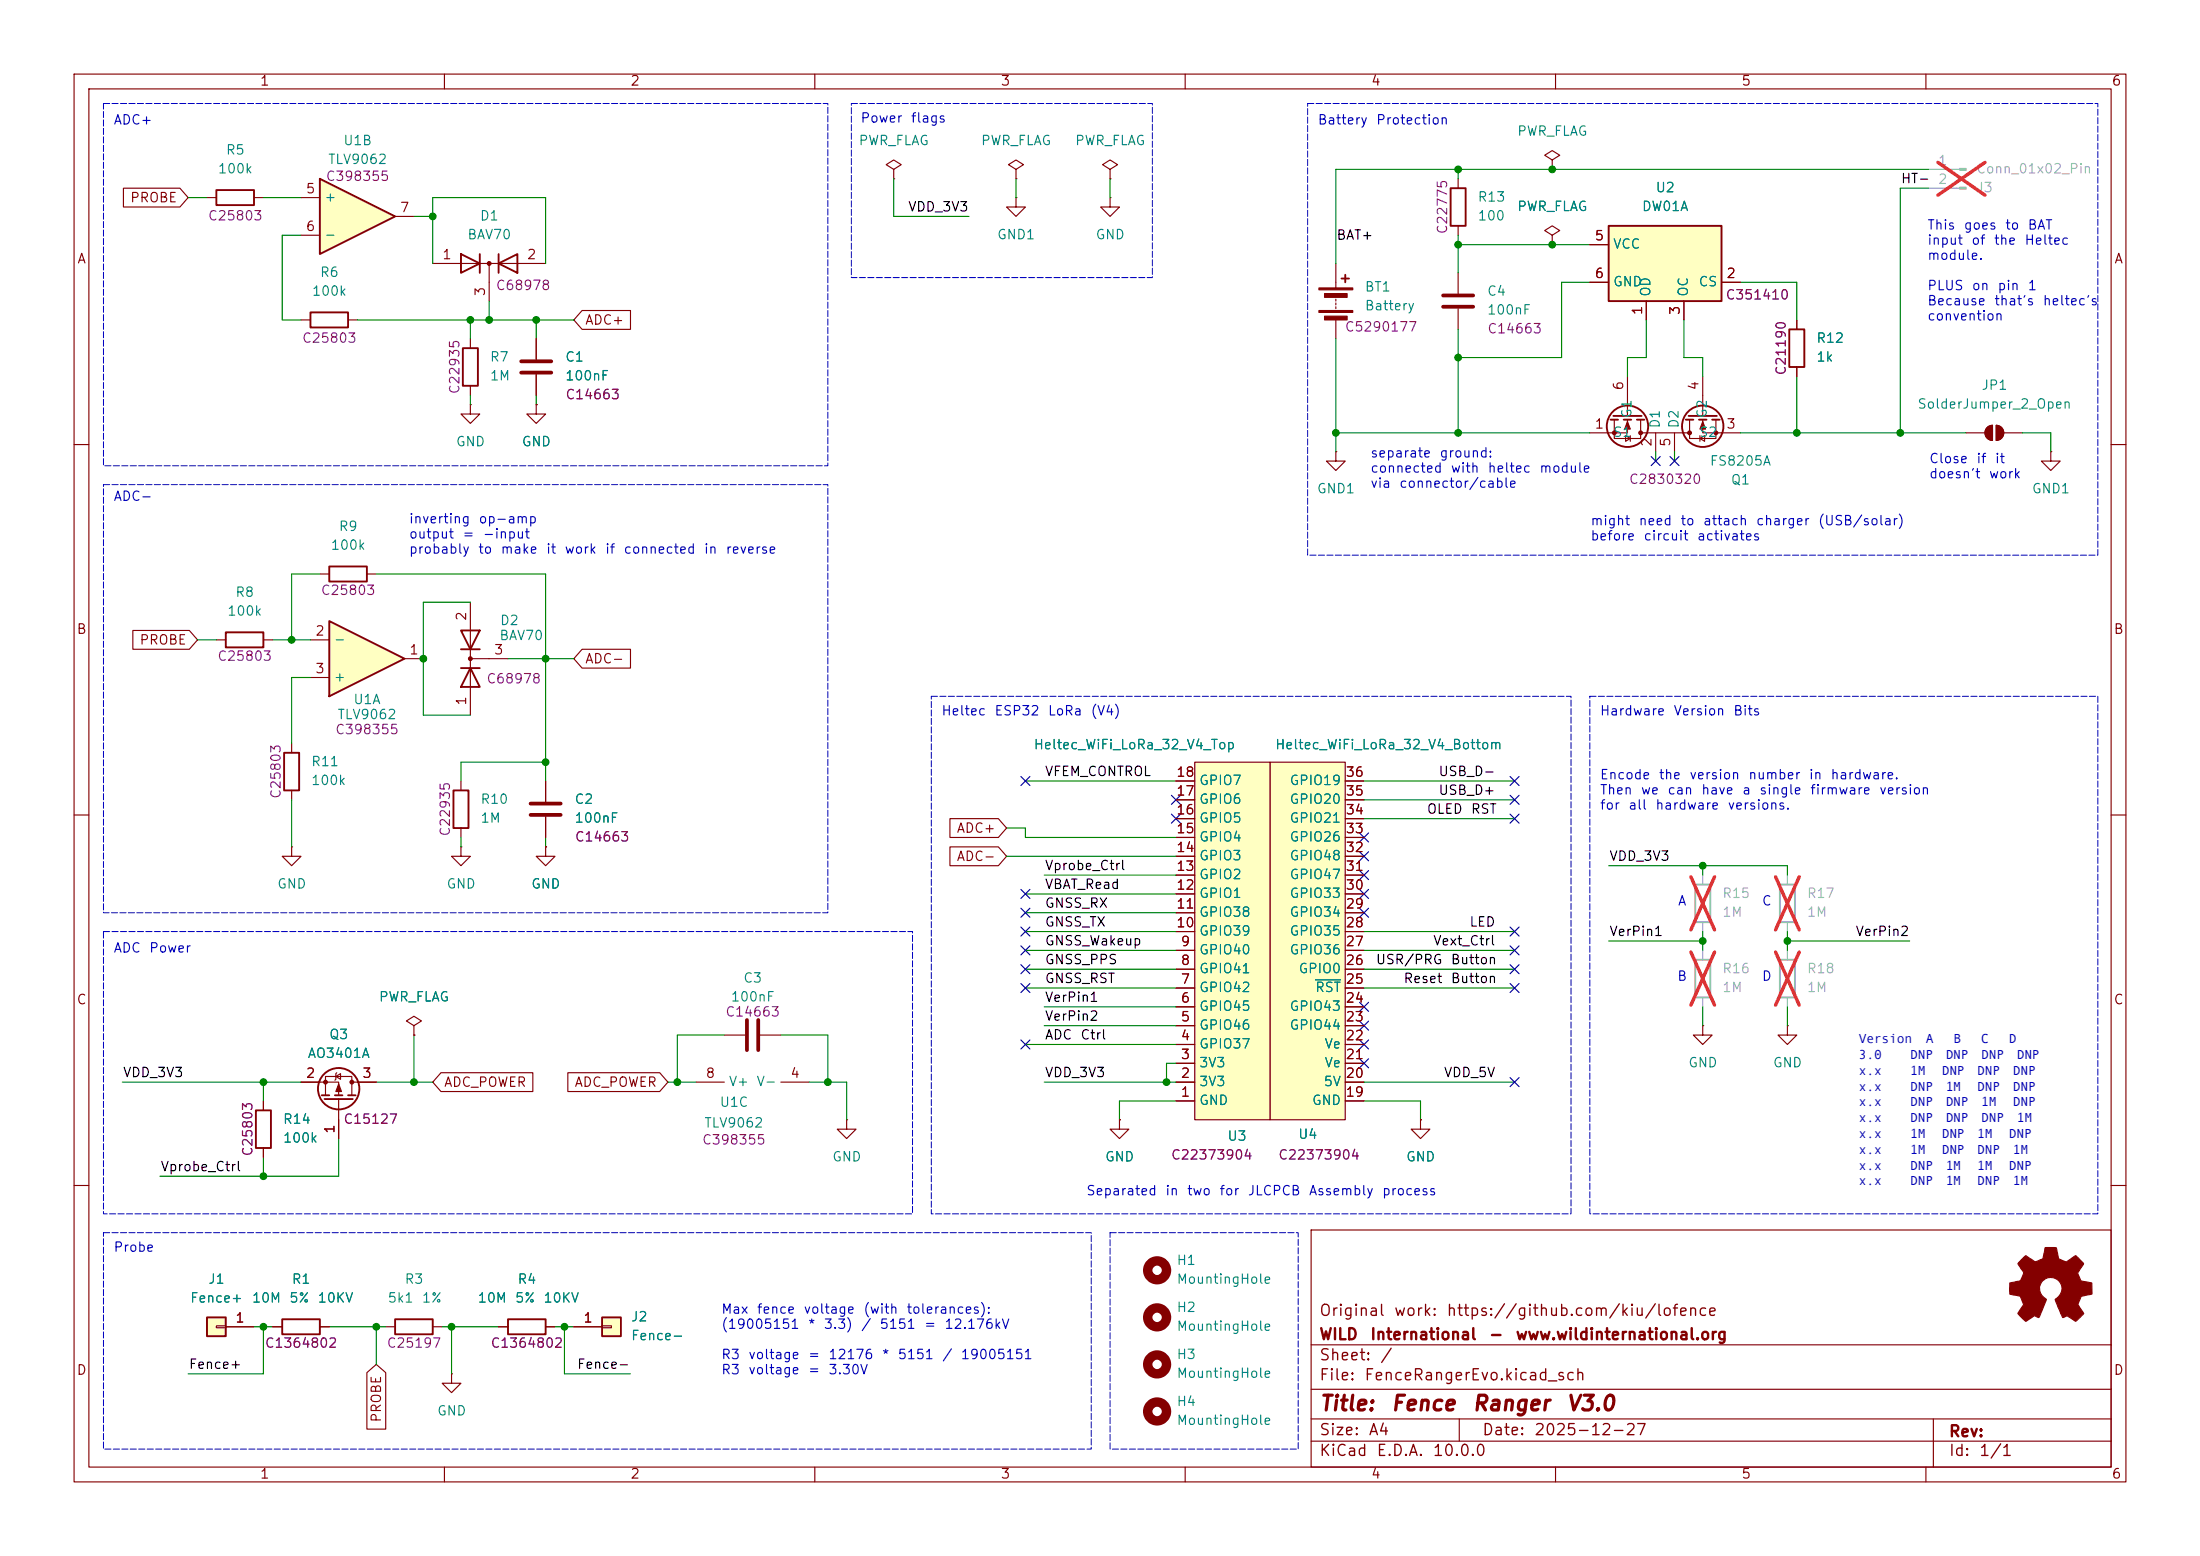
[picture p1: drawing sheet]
<svg xmlns="http://www.w3.org/2000/svg" width="297mm" height="210mm" viewBox="0 0 297 210" stroke-linecap="round" stroke-linejoin="round" font-family="sans-serif">
<g fill="none" stroke="#840000" stroke-width=".15">
<path d="M10 10h277v190h-277zM12 12h273v186h-273zM60 10v2M110 10v2M160 10v2M210 10v2M260 10v2M120.6 22.9l1.1-.7-1.1-.6-1 .6 1 .7v1.2M120.6 24.1h.1M180.3 35.6v3.3M180.3 40.4v.2M180.3 40.9v.2"/>
<path d="M180.3 41.4v.3M180.3 43.2v2.5M217.9 56.6v2.6h3.6v-2.6M219.5 58.8l.6 .4-.6 .4zM219.7 56.6v1.8h-5.1M219.7 50.8v5.3M220.1 58.8v.8M221.5 58.4h6.6M223.5 58.4v2.6M226.1 58.4v2.6M228.1 56.6v2.6h3.5v-2.6M229.5 59.2l.6-.4v.8z"/>
<path d="M229.5 58.8v.8M229.9 56.6v1.8h5M229.9 50.8v5.3M10 60h2M285 60h2M10 110h2M73.7 105.4v2.8M73.7 110.2v2.8M285 110h2M10 160h2M67.3 179.1h1.3M73.7 179.1h1.2"/>
<path d="M177 166h108v32h-108zM285 160h2M60 198v2M110 198v2M160 198v2M177 194.5h108M177 191.5h108M177 187.5h108M177 181.5h108M197 191.5v3M210 198v2M260 198v2"/>
<path d="M261 191.5v6.5"/>
</g>
<g fill="#840000" stroke="#840000" stroke-width=".15">
<path d="M219.7 56.9l.4 1h-.8z"/>
<path d="M229.9 56.9l.4 1h-.8z"/>
<path d="M178.1 38.9h4.5v.2h-4.5z"/>
<path d="M178.1 41.9h4.5v.3h-4.5z"/>
<path d="M178.8 39.6h3.1v.5h-3.1z"/>
<path d="M178.8 42.7h3.1v.5h-3.1z"/>
<circle cx="217.9" cy="58.4" r=".25"/>
<circle cx="221.5" cy="58.4" r=".25"/>
<circle cx="228.1" cy="58.4" r=".25"/>
<circle cx="231.6" cy="58.4" r=".25"/>
</g>
<g fill="none" stroke="#840000" stroke-width=".25">
<path d="M181.1 37.6h1M181.6 37.1v1M217.4 56.6h1M217.8 56.1h3.8M219.2 56.6h1M221 56.6h1M227.6 56.6h1M228 56.1h3.8M229.4 56.6h1M231.1 56.6h1.1M68.6 178.1h5.1v2h-5.1z"/>
<circle cx="219.7" cy="57.5" r="2.79"/>
<circle cx="229.9" cy="57.5" r="2.79"/>
</g>
<path d="M71.6 108.5h4.1M71.6 110h4.1" fill="none" stroke="#840000" stroke-width=".51"/>
<path d="M81.3 177.8h2.5v2.5h-2.5z" fill="#ffffc2"/>
<path d="M81.3 177.8h2.5v2.5h-2.5z" fill="none" stroke="#840000" stroke-width=".25"/>
<path d="M97.8 139.7h2.8M102.6 139.7h2.8M77.5 179.1h3.8M81.3 178.9h1.2v.3h-1.2z" fill="none" stroke="#840000" stroke-width=".15"/>
<path d="M100.8 137.7v4M102.4 137.7v4" fill="none" stroke="#840000" stroke-width=".51"/>
<g fill="none" stroke="#840000" stroke-width="1.3">
<circle cx="156.2" cy="171.4" r="1.27"/>
<circle cx="156.2" cy="177.8" r="1.27"/>
<circle cx="156.2" cy="190.5" r="1.27"/>
<circle cx="156.2" cy="184.1" r="1.27"/>
</g>
<path d="M217.2 30.5h15.2v10.1h-15.2z" fill="#ffffc2"/>
<path d="M195.8 25.4h2.1v5.1h-2.1zM217.2 30.5h15.2v10.1h-15.2zM241.6 44.5h2v5h-2zM44.4 76.5h5.1v2h-5.1zM30.5 85.3h5.1v2.1h-5.1zM61.2 106.7h2v5.1h-2z" fill="none" stroke="#840000" stroke-width=".25"/>
<g fill="none" stroke="#840000" stroke-width=".15">
<path d="M196.8 24.1v1.3M196.8 30.5v1.3M196.8 36.8v2.8M209.5 21.6l1.1-.6-1.1-.7-1 .7 1 .6v1.3M209.5 22.9h.1M209.5 31.8l1.1-.7-1.1-.6-1 .6 1 .7v1.2M209.5 33h.1M214.6 38.1h2.6M214.6 33h2.6M232.4 38.1h2.5M196.8 41.7v2.8M222.2 40.6v2.6"/>
<path d="M227.3 40.6v2.6M242.6 43.2v1.3M242.6 49.5v1.3M265.4 58.4h2.6M268.3 57.7l.3-.2 .4-.1v2a1.02 1.02 0 0 1-.9-.6 1.02 1.02 0 0 1 .2-1.1zM269.5 57.4a1.02 1.02 0 0 1 1 1 1.02 1.02 0 0 1-1 1zM270.5 58.4h2.5M43.2 77.5h1.2M49.5 77.5h1.3M276.9 61v1.2h1.2l-1.2 1.3-1.3-1.3h1.3M276.9 61h.1M29.2 86.4h1.3"/>
<path d="M35.6 86.4h1.2M39.4 114.3v1.3h1.2l-1.2 1.2-1.3-1.2h1.3M39.4 114.3h.1M62.2 114.3v1.3h1.3l-1.3 1.2-1.2-1.2h1.2M62.2 114.3h.1M62.2 105.4v1.3M62.2 111.8v1.2M73.7 114.3v1.3h1.2l-1.2 1.2-1.3-1.2h1.3M73.7 114.3h.1M229.9 138.4v1.3h1.2l-1.2 1.3-1.3-1.3h1.3M229.9 138.4h.1M241.3 138.4v1.3h1.3l-1.3 1.3-1.3-1.3h1.3"/>
<path d="M241.3 138.4h.1M191.8 151.1v1.3h1.2l-1.2 1.3-1.3-1.3h1.3M191.8 151.1h.1M61 185.4v1.3h1.2l-1.2 1.3-1.3-1.3h1.3M61 185.4h.1"/>
</g>
<g fill="#840000" stroke="#840000" stroke-width=".15">
<path d="M268.3 57.7l.3-.2 .4-.1v2a1.02 1.02 0 0 1-.9-.6 1.02 1.02 0 0 1 .2-1.1z"/>
<path d="M269.5 57.4a1.02 1.02 0 0 1 1 1 1.02 1.02 0 0 1-1 1z"/>
<path d="M272.9 170l.6-.5 1.2 .8 .3-.1 .8-.3 .3-1.5h1.3h.2l.3 1.5 1 .4 1.3-.8 1.1 1-.8 1.4 .4 1 1.5 .3v1.5l-1.4 .2-.1 .2-.4 1 .8 1.2-.1 .1-1 .9-1.2-.7-.5 .2-1.1-2.4a1.54 1.54 0 0 0 .4-2.7 1.54 1.54 0 0 0-2.5 1.1 1.97 1.97 0 0 0 1 1.6l-1 2.4-.6-.2-1.3 .7-1-1 .8-1.2-.5-1.1-1.4-.4v-1.4l1.2-.3a.83 .83 0 0 0 .6-.7l.1-.4-.8-1.3z"/>
</g>
<g fill="#a1a1a1" stroke="#a1a1a1" stroke-width=".15">
<path d="M264.6 22.7h.8v.3h-.8z"/>
<path d="M264.6 25.3h.8v.2h-.8z"/>
</g>
<path d="M260.3 22.9h4.3M260.3 25.4h4.3M229.9 118.1v1.3M241.3 118.1v1.3M229.9 124.5v1.2M229.9 128.3v1.2M229.9 134.6v1.3M241.3 124.5v1.2M241.3 128.3v1.2M241.3 134.6v1.3" fill="none" stroke="#a1a1a1" stroke-width=".15"/>
<path d="M261.6 21.9l6.4 4.4M268 21.9l-6.4 4.4M228.3 118.3l3.2 7.2M231.5 118.3l-3.2 7.2M239.7 118.3l3.2 7.2M242.9 118.3l-3.2 7.2M228.3 128.5l3.2 7.2M231.5 128.5l-3.2 7.2M239.7 128.5l3.2 7.2M242.9 128.5l-3.2 7.2" fill="none" stroke="#ff2626" stroke-width=".46"/>
<path d="M194.8 39.9h4.1M194.8 41.4h4.1" fill="none" stroke="#840000" stroke-width=".51"/>
<path d="M228.9 119.4h2v5.1h-2zM240.3 119.4h2v5.1h-2zM228.9 129.5h2v5.1h-2zM240.3 129.5h2v5.1h-2z" fill="none" stroke="#a1a1a1" stroke-width=".25"/>
<path d="M44.4 83.8l10.2 5.1-10.2 5.1z" fill="#ffffc2"/>
<path d="M44.4 83.8l10.2 5.1-10.2 5.1zM62.2 90.2h2.6M62.2 87.6h2.6M62.2 85.1h2.6l-1.3 2.5zM63.5 90.2l1.3 2.5h-2.6zM38.4 101.6h2v5.1h-2z" fill="none" stroke="#840000" stroke-width=".25"/>
<g fill="none" stroke="#840000" stroke-width=".15">
<path d="M180.3 61v1.2h1.3l-1.3 1.3-1.2-1.3h1.2M180.3 61h.1M41.9 86.4h2.5M41.9 91.4h2.5M54.6 88.9h2.5M63.5 88.9h5.1M63.5 81.3v15.2M39.4 100.3v1.3M39.4 106.7v1.3M94 146.1h3.8M105.4 146.1h3.8M114.3 151.1v1.3h1.3l-1.3 1.3-1.3-1.3h1.3"/>
<path d="M114.3 151.1h.1"/>
</g>
<circle cx="63.5" cy="88.9" r=".25" fill="#840000" stroke="#840000" stroke-width=".15"/>
<path d="M171.4 102.9h10.2v48.2h-10.2z" fill="#ffffc2"/>
<g fill="none" stroke="#840000" stroke-width=".15">
<path d="M171.4 102.9h10.2v48.2h-10.2zM181.6 118.1h2.5M181.6 115.6h2.5M181.6 113h2.5M181.6 110.5h2.5M181.6 108h2.5M181.6 105.4h2.5M181.6 138.4h2.5M181.6 135.9h2.5M181.6 133.4h2.5M181.6 130.8h2.5M181.6 128.3h2.5"/>
<path d="M181.6 125.7h2.5M181.6 123.2h2.5M181.6 120.7h2.5M181.6 148.6h2.5M181.6 146.1h2.5M181.6 143.5h2.5M181.6 141h2.5"/>
</g>
<path d="M177.6 132.2h3.4" fill="none" stroke="#008484" stroke-width=".15"/>
<path d="M161.3 102.9h10.1v48.2h-10.1z" fill="#ffffc2"/>
<g fill="none" stroke="#840000" stroke-width=".15">
<path d="M58.4 35.6h15.3M66 35.6v5M63.5 54.6v1.3h1.3l-1.3 1.3-1.3-1.3h1.3M63.5 54.6h.1M63.5 45.7v1.3M63.5 52.1v1.2M72.4 54.6v1.3h1.3l-1.3 1.3-1.3-1.3h1.3M72.4 54.6h.1M72.4 45.7v2.8M72.4 50.5v2.8M158.7 118.1h2.6M158.7 115.6h2.6"/>
<path d="M158.7 113h2.6M158.7 110.5h2.6M158.7 108h2.6M158.7 105.4h2.6M161.3 102.9h10.1v48.2h-10.1zM158.7 138.4h2.6M158.7 135.9h2.6M158.7 133.4h2.6M158.7 130.8h2.6M158.7 128.3h2.6M158.7 125.7h2.6M158.7 123.2h2.6"/>
<path d="M158.7 120.7h2.6M151.1 151.1v1.3h1.3l-1.3 1.3-1.2-1.3h1.2M151.1 151.1h.1M158.7 148.6h2.6M158.7 146.1h2.6M158.7 143.5h2.6M158.7 141h2.6"/>
</g>
<path d="M70.4 48.8h4M70.4 50.3h4" fill="none" stroke="#840000" stroke-width=".51"/>
<path d="M62.2 34.3l2.6 1.3-2.6 1.2zM64.8 34.3v2.5M67.3 34.3v2.5M67.3 35.6l2.5-1.3v2.5zM62.5 47h2v5.1h-2z" fill="none" stroke="#840000" stroke-width=".25"/>
<circle cx="66" cy="35.6" r=".25" fill="#840000" stroke="#840000" stroke-width=".15"/>
<path d="M43.2 24.1l10.1 5.1-10.1 5.1z" fill="#ffffc2"/>
<path d="M29.2 25.7h5.1v2h-5.1zM43.2 24.1l10.1 5.1-10.1 5.1zM41.9 42.2h5.1v2h-5.1zM38.1 178.1h5.1v2h-5.1z" fill="none" stroke="#840000" stroke-width=".25"/>
<path d="M27.9 26.7h1.3M34.3 26.7h1.3M40.6 26.7h2.6M40.6 31.8h2.6M53.3 29.2h2.6M40.6 43.2h1.3M47 43.2h1.3M36.8 179.1h1.3M43.2 179.1h1.2" fill="none" stroke="#840000" stroke-width=".15"/>
<path d="M27.9 177.8h2.6v2.5h-2.6z" fill="#ffffc2"/>
<g fill="none" stroke="#840000" stroke-width=".25">
<path d="M34.5 149.9h2.1v5h-2.1zM43.4 147.8h1M43.8 148.3h3.8M45.2 147.8h1M47 147.8h1M27.9 177.8h2.6v2.5h-2.6zM53.3 178.1h5.1v2h-5.1z"/>
<circle cx="45.7" cy="146.9" r="2.79"/>
</g>
<g fill="none" stroke="#840000" stroke-width=".15">
<path d="M16.7 25.4h7.6l1.1 1.3-1.1 1.2h-7.6zM137.2 22.9l1-.7-1-.6-1.1 .6 1.1 .7v1.2M137.2 24.1h.1M137.2 26.7v1.2h1.2l-1.2 1.3-1.3-1.3h1.3M137.2 26.7h.1M149.9 22.9l1-.7-1-.6-1.1 .6 1.1 .7v1.2M149.9 24.1h.1M149.9 26.7v1.2h1.2l-1.2 1.3-1.3-1.3h1.3M149.9 26.7h.1M209.5 33h.1M214.6 38.1h2.6M214.6 33h2.6"/>
<path d="M232.4 38.1h2.5M72.4 54.6h.1M72.4 45.7v2.8M72.4 50.5v2.8M78.6 41.9h6.5v2.6h-6.5l-1.1-1.3zM222.2 40.6v2.6M227.3 40.6v2.6M242.6 43.2v1.3M242.6 49.5v1.3M17.9 85.1h7.7l1.1 1.3-1.1 1.2h-7.7zM78.6 87.6h6.5v2.6h-6.5l-1.1-1.3zM73.7 114.3h.1"/>
<path d="M73.7 105.4v2.8M73.7 110.2v2.8M128.2 110.5h6.6l1.1 1.3-1.1 1.2h-6.6zM128.2 114.3h6.6l1.1 1.3-1.1 1.2h-6.6zM158.7 118.1h2.6M158.7 115.6h2.6M158.7 113h2.6M158.7 110.5h2.6M158.7 108h2.6M158.7 105.4h2.6M181.6 118.1h2.5M181.6 115.6h2.5"/>
<path d="M181.6 113h2.5M181.6 110.5h2.5M181.6 108h2.5M181.6 105.4h2.5M55.9 138.4l1-.6-1-.6-1 .6 1 .6v1.3M55.9 139.7h.1M158.7 138.4h2.6M158.7 135.9h2.6M158.7 133.4h2.6M158.7 130.8h2.6M158.7 128.3h2.6M158.7 125.7h2.6"/>
<path d="M158.7 123.2h2.6M158.7 120.7h2.6M181.6 138.4h2.5M181.6 135.9h2.5M181.6 133.4h2.5M181.6 130.8h2.5M181.6 128.3h2.5M181.6 125.7h2.5M181.6 123.2h2.5M181.6 120.7h2.5M35.6 148.6v1.3M35.6 154.9v1.3"/>
<path d="M40.6 146.1h5.1v1.7M43.9 147.8v-2.5h3.6v2.5M45.3 145.3l.7-.4v.8zM45.5 144.8l-.2 .1v.8l-.1 .1M45.7 148.3v5.4M47.5 146.1h3.3M59.5 144.8h12.4v2.5h-12.4l-1.1-1.2zM76.7 144.8h12.4l1.1 1.3-1.1 1.2h-12.4zM151.1 151.1h.1M158.7 146.1h2.6M158.7 148.6h2.6M158.7 143.5h2.6"/>
<path d="M158.7 141h2.6M181.6 146.1h2.5M181.6 148.6h2.5M181.6 143.5h2.5M181.6 141h2.5M191.8 151.1h.1M29.2 178.9h1.3v.3h-1.3zM30.5 179.1h3.8M36.8 179.1h1.3M43.2 179.1h1.2M52.1 179.1h1.2M58.4 179.1h1.3"/>
<path d="M67.3 179.1h1.3M73.7 179.1h1.2M77.5 179.1h3.8M49.5 185.3l1.3-1.1 1.3 1.1v7.6h-2.6z"/>
</g>
<g fill="#840000" stroke="#840000" stroke-width=".15">
<path d="M45.7 146.3l.4 1h-.8z"/>
<circle cx="47.5" cy="146" r=".25"/>
<circle cx="43.9" cy="146" r=".25"/>
</g>
<g fill="none" stroke="#008400" stroke-width=".15">
<path d="M25.4 26.7h2.5M35.6 26.7h5M40.6 31.8h-2.5v11.4h2.5M55.9 29.2h2.5M58.4 35.6v-8.9h15.3v8.9M120.6 24.1v5.1h10.2M137.2 24.1v2.6M149.9 24.1v2.6M196.8 22.9v1.2M196.8 31.8v5M196.8 33h17.8M214.6 38.1h-3.8v10.2h-14"/>
<path d="M234.9 38.1h7.7v5.1M260.3 22.9h-80v12.7M260.3 25.4h-3.8v33M48.3 43.2h29.2M63.5 43.2v2.5M63.5 53.3v1.3M66 40.6v2.6M72.4 43.2v2.5M72.4 53.3v1.3M180.3 58.4h34.3M180.3 45.7v15.3M196.8 44.5v13.9"/>
<path d="M222.2 43.2v5.1h-2.5v2.5M227.3 43.2v5.1h2.6v2.5M234.9 58.4h30.5M242.6 50.8v7.6M273 58.4h3.9v2.6M43.2 77.5h-3.8v8.9M50.8 77.5h22.9v27.9M223.5 61v1.2M226.1 61v1.2M26.7 86.4h2.5M36.8 86.4h5.1M41.9 91.4h-2.5v8.9"/>
<path d="M63.5 81.3h-6.4v15.2h6.4M68.6 88.9h8.9M39.4 108v6.3M62.2 113v1.3M73.7 113v1.3M73.7 102.9h-11.5v2.5M135.9 115.6h22.8M135.9 111.8h2.5v1.2h20.3M138.4 105.4h20.3M141 118.1h17.7M184.1 105.4h20.4M184.1 110.5h20.4"/>
<path d="M184.1 108h20.4M217.2 116.8h24.1v1.3M229.9 116.8v1.3M55.9 139.7v6.4M97.8 139.7h-6.4v6.4M105.4 139.7h6.4v6.4M138.4 125.7h20.3M138.4 123.2h20.3M138.4 120.7h20.3M138.4 128.3h20.3M138.4 130.8h20.3M138.4 133.4h20.3"/>
<path d="M141 138.4h17.7M141 135.9h17.7M184.1 125.7h20.4M184.1 128.3h20.4M184.1 130.8h20.4M184.1 133.4h20.4M217.2 127h12.7M229.9 125.7v2.6M229.9 135.9v2.5M241.3 125.7v2.6M241.3 135.9v2.5M241.3 127h16.5"/>
<path d="M16.5 146.1h24.1M35.6 146.1v2.5M35.6 156.2v2.6M45.7 153.7v5.1h-24.1M50.8 146.1h7.6M90.2 146.1h3.8M109.2 146.1h5.1v5M138.4 141h20.3M141 146.1h17.7M158.7 148.6h-7.6v2.5M158.7 143.5h-1.2v2.6M184.1 146.1h20.4"/>
<path d="M184.1 148.6h7.7v2.5M34.3 179.1h2.5M35.6 179.1v6.3h-10.2M44.4 179.1h7.7M50.8 179.1v5.1M59.7 179.1h7.6M61 179.1v6.3M74.9 179.1h2.6M76.2 179.1v6.3h8.9"/>
</g>
<g fill="none" stroke="#000084" stroke-width=".15">
<path d="M222.9 61.6l1.2 1.2M224.1 61.6l-1.2 1.2M225.5 61.6l1.2 1.2M226.7 61.6l-1.2 1.2M137.8 104.8l1.2 1.2M139 104.8l-1.2 1.2M158.1 107.3l1.3 1.3M158.1 109.9l1.3 1.2M159.4 109.9l-1.3 1.2M159.4 107.3l-1.3 1.3M183.5 117.5l1.3 1.2M183.5 115l1.3 1.2"/>
<path d="M183.5 112.4l1.3 1.2M184.8 117.5l-1.3 1.2M184.8 115l-1.3 1.2M184.8 112.4l-1.3 1.2M203.9 107.3l1.2 1.3M203.9 104.8l1.2 1.2M203.9 109.9l1.2 1.2M205.1 107.3l-1.2 1.3M205.1 104.8l-1.2 1.2M205.1 109.9l-1.2 1.2M137.8 130.2l1.2 1.2M137.8 132.7l1.2 1.3"/>
<path d="M137.8 125.1l1.2 1.2M137.8 127.7l1.2 1.2M137.8 122.6l1.2 1.2M137.8 120l1.2 1.3M139 130.2l-1.2 1.2M139 132.7l-1.2 1.3M139 127.7l-1.2 1.2M139 125.1l-1.2 1.2M139 122.6l-1.2 1.2M139 120l-1.2 1.3M183.5 135.3l1.3 1.2M183.5 122.6l1.3 1.2"/>
<path d="M183.5 120l1.3 1.3M183.5 137.8l1.3 1.2M184.8 135.3l-1.3 1.2M184.8 122.6l-1.3 1.2M184.8 120l-1.3 1.3M184.8 137.8l-1.3 1.2M203.9 125.1l1.2 1.2M203.9 127.7l1.2 1.2M203.9 130.2l1.2 1.2M203.9 132.7l1.2 1.3M205.1 125.1l-1.2 1.2M205.1 127.7l-1.2 1.2"/>
<path d="M205.1 130.2l-1.2 1.2M205.1 132.7l-1.2 1.3M137.8 140.4l1.2 1.2M139 140.4l-1.2 1.2M183.5 142.9l1.3 1.2M183.5 140.4l1.3 1.2M184.8 142.9l-1.3 1.2M184.8 140.4l-1.3 1.2M203.9 145.4l1.2 1.3M205.1 145.4l-1.2 1.3"/>
</g>
<path d="M14 14h97.8v48.9h-97.8zM114.9 14h40.7v23.5h-40.7zM176.5 14h106.7v60.9h-106.7zM14 65.4h97.8v57.8h-97.8zM125.7 94h86.4v69.8h-86.4zM214.6 94h68.6v69.8h-68.6zM14 125.7h109.2v38.1h-109.2zM14 166.4h133.3v29.2h-133.3zM149.9 166.4h25.4v29.2h-25.4z" fill="none" stroke="#0000c2" stroke-width=".14" stroke-dasharray=".8 .3"/>
<path d="M177.6 132.2h3.4" fill="none" stroke="#008484" stroke-width=".15"/>
<g fill="#008400" stroke="#008400" stroke-width=".14">
<circle cx="91.4" cy="146.1" r=".46"/>
<circle cx="73.7" cy="102.9" r=".46"/>
<circle cx="111.8" cy="146.1" r=".46"/>
<circle cx="157.5" cy="146.1" r=".46"/>
<circle cx="66" cy="43.2" r=".46"/>
<circle cx="72.4" cy="43.2" r=".46"/>
<circle cx="63.5" cy="43.2" r=".46"/>
<circle cx="58.4" cy="29.2" r=".46"/>
<circle cx="35.6" cy="158.8" r=".46"/>
<circle cx="35.6" cy="146.1" r=".46"/>
<circle cx="50.8" cy="179.1" r=".46"/>
<circle cx="55.9" cy="146.1" r=".46"/>
<circle cx="35.6" cy="179.1" r=".46"/>
<circle cx="73.7" cy="88.9" r=".46"/>
<circle cx="39.4" cy="86.4" r=".46"/>
<circle cx="57.1" cy="88.9" r=".46"/>
<circle cx="61" cy="179.1" r=".46"/>
<circle cx="76.2" cy="179.1" r=".46"/>
<circle cx="196.8" cy="48.3" r=".46"/>
<circle cx="196.8" cy="58.4" r=".46"/>
<circle cx="180.3" cy="58.4" r=".46"/>
<circle cx="196.8" cy="33" r=".46"/>
<circle cx="196.8" cy="22.9" r=".46"/>
<circle cx="209.5" cy="33" r=".46"/>
<circle cx="209.5" cy="22.9" r=".46"/>
<circle cx="229.9" cy="116.8" r=".46"/>
<circle cx="229.9" cy="127" r=".46"/>
<circle cx="241.3" cy="127" r=".46"/>
<circle cx="242.6" cy="58.4" r=".46"/>
<circle cx="256.5" cy="58.4" r=".46"/>
</g>
<g font-size="2" fill="#840000">
<text x="178" y="190.9">Title:</text>
<text x="187.7" y="190.9">Fence</text>
<text x="198.6" y="190.9">Ranger</text>
<text x="211.4" y="190.9">V3.0</text>
</g>
<g font-size="1.8" fill="#0000c2">
<text x="251" y="140.8">Version</text>
<text x="251" y="142.9">3.0</text>
<text x="257.9" y="142.9">DNP</text>
<text x="260" y="140.8">A</text>
<text x="262.7" y="142.9">DNP</text>
<text x="263.7" y="140.8">B</text>
<text x="267.5" y="140.8">C</text>
<text x="267.5" y="142.9">DNP</text>
<text x="271.2" y="140.8">D</text>
<text x="272.3" y="142.9">DNP</text>
<text x="251" y="145.1">x.x</text>
<text x="251" y="147.2">x.x</text>
<text x="251" y="149.3">x.x</text>
<text x="257.9" y="145.1">1M</text>
<text x="257.9" y="147.2">DNP</text>
<text x="257.9" y="149.3">DNP</text>
<text x="262.1" y="145.1">DNP</text>
<text x="262.7" y="147.2">1M</text>
<text x="262.7" y="149.3">DNP</text>
<text x="266.9" y="145.1">DNP</text>
<text x="266.9" y="147.2">DNP</text>
<text x="267.5" y="149.3">1M</text>
<text x="271.7" y="145.1">DNP</text>
<text x="271.7" y="147.2">DNP</text>
<text x="271.7" y="149.3">DNP</text>
<text x="251" y="151.5">x.x</text>
<text x="251" y="153.6">x.x</text>
<text x="251" y="155.7">x.x</text>
<text x="257.9" y="151.5">DNP</text>
<text x="257.9" y="153.6">1M</text>
<text x="257.9" y="155.7">1M</text>
<text x="262.1" y="153.6">DNP</text>
<text x="262.1" y="155.7">DNP</text>
<text x="262.7" y="151.5">DNP</text>
<text x="266.9" y="153.6">1M</text>
<text x="266.9" y="155.7">DNP</text>
<text x="267.5" y="151.5">DNP</text>
<text x="271.2" y="153.6">DNP</text>
<text x="271.7" y="155.7">1M</text>
<text x="272.3" y="151.5">1M</text>
<text x="251" y="157.9">x.x</text>
<text x="251" y="160">x.x</text>
<text x="257.9" y="157.9">DNP</text>
<text x="257.9" y="160">DNP</text>
<text x="262.7" y="157.9">1M</text>
<text x="262.7" y="160">1M</text>
<text x="266.9" y="157.9">1M</text>
<text x="266.9" y="160">DNP</text>
<text x="271.2" y="157.9">DNP</text>
<text x="271.7" y="160">1M</text>
</g>
<g font-size="1.5" fill="#840000">
<text x="178" y="178">Original</text>
<text x="188.1" y="178">work:</text>
<text x="195.2" y="178">https://github.com/kiu/lofence</text>
<text x="178" y="184">Sheet:</text>
<text x="178" y="181.2">WILD</text>
<text x="184.9" y="181.2">International</text>
<text x="186.2" y="184">/</text>
<text x="200.9" y="181.2">-</text>
<text x="204.5" y="181.2">www.wildinternational.org</text>
<text x="178" y="186.7">File:</text>
<text x="184.1" y="186.7">FenceRangerEvo.kicad_sch</text>
<text x="178" y="196.9">KiCad</text>
<text x="178" y="194.1">Size:</text>
<text x="184.7" y="194.1">A4</text>
<text x="185.7" y="196.9">E.D.A.</text>
<text x="193.3" y="196.9">10.0.0</text>
<text x="200" y="194.1">Date:</text>
<text x="207" y="194.1">2025-12-27</text>
<text x="263" y="194.3">Rev:</text>
<text x="263" y="196.9">Id:</text>
<text x="267.1" y="196.9">1/1</text>
</g>
<g font-size="1.3" fill="#840000">
<text x="35" y="11.9">1</text>
<text x="85" y="11.9">2</text>
<text x="135" y="11.9">3</text>
<text x="185" y="11.9">4</text>
<text x="235" y="11.9">5</text>
<text x="285" y="11.9">6</text>
<text x="17.5" y="27.6">PROBE</text>
<text x="41.2" y="26.4">5</text>
<text x="53.9" y="29">7</text>
<text x="10.3" y="35.9">A</text>
<text x="41.2" y="31.5">6</text>
<text x="59.6" y="35.3">1</text>
<text x="71" y="35.3">2</text>
<text x="215.2" y="32.8">5</text>
<text x="285.3" y="35.9">A</text>
<text x="65.8" y="40.1" transform="rotate(-90 65.8 40.1)">3</text>
<text x="215.2" y="37.8">6</text>
<text x="233" y="37.8">2</text>
<text x="78.9" y="44.1">ADC+</text>
<text x="222" y="42.6" transform="rotate(-90 222 42.6)">1</text>
<text x="227.1" y="42.6" transform="rotate(-90 227.1 42.6)">3</text>
<text x="219.5" y="52.8" transform="rotate(-90 219.5 52.8)">6</text>
<text x="229.6" y="52.8" transform="rotate(-90 229.6 52.8)">4</text>
<text x="215.2" y="58.2">1</text>
<text x="233" y="58.2">3</text>
<text x="223.3" y="60.4" transform="rotate(-90 223.3 60.4)">2</text>
<text x="225.8" y="60.4" transform="rotate(-90 225.8 60.4)">5</text>
<text x="63.2" y="83.9" transform="rotate(-90 63.2 83.9)">2</text>
<text x="10.3" y="85.9">B</text>
<text x="18.7" y="87.3">PROBE</text>
<text x="42.5" y="86.1">2</text>
<text x="55.2" y="88.6">1</text>
<text x="66.6" y="88.6">3</text>
<text x="78.9" y="89.9">ADC-</text>
<text x="285.3" y="85.9">B</text>
<text x="42.5" y="91.2">3</text>
<text x="63.2" y="95.3" transform="rotate(-90 63.2 95.3)">1</text>
<text x="158.7" y="107.7">17</text>
<text x="158.7" y="105.2">18</text>
<text x="181.6" y="107.7">35</text>
<text x="181.6" y="105.2">36</text>
<text x="129.1" y="112.7">ADC+</text>
<text x="158.7" y="112.8">15</text>
<text x="158.7" y="110.2">16</text>
<text x="181.6" y="112.8">33</text>
<text x="181.6" y="110.2">34</text>
<text x="129.1" y="116.5">ADC-</text>
<text x="158.7" y="117.9">13</text>
<text x="158.7" y="115.3">14</text>
<text x="181.6" y="117.9">31</text>
<text x="181.6" y="115.3">32</text>
<text x="158.7" y="125.5">10</text>
<text x="158.7" y="122.9">11</text>
<text x="158.7" y="120.4">12</text>
<text x="181.6" y="125.5">28</text>
<text x="181.6" y="122.9">29</text>
<text x="181.6" y="120.4">30</text>
<text x="159.3" y="130.6">8</text>
<text x="159.3" y="128">9</text>
<text x="181.6" y="130.6">26</text>
<text x="181.6" y="128">27</text>
<text x="10.3" y="135.9">C</text>
<text x="159.3" y="135.6">6</text>
<text x="159.3" y="133.1">7</text>
<text x="181.6" y="135.6">24</text>
<text x="181.6" y="133.1">25</text>
<text x="285.3" y="135.9">C</text>
<text x="159.3" y="143.3">3</text>
<text x="159.3" y="140.7">4</text>
<text x="159.3" y="138.2">5</text>
<text x="181.6" y="143.3">21</text>
<text x="181.6" y="140.7">22</text>
<text x="181.6" y="138.2">23</text>
<text x="41.2" y="145.8">2</text>
<text x="48.8" y="145.8">3</text>
<text x="59.8" y="147">ADC_POWER</text>
<text x="77.5" y="147">ADC_POWER</text>
<text x="95.2" y="145.8">8</text>
<text x="106.6" y="145.8">4</text>
<text x="159.3" y="148.3">1</text>
<text x="159.3" y="145.8">2</text>
<text x="181.6" y="148.3">19</text>
<text x="181.6" y="145.8">20</text>
<text x="45.5" y="153.1" transform="rotate(-90 45.5 153.1)">1</text>
<text x="31.7" y="178.8">1</text>
<text x="78.7" y="178.8">1</text>
<text x="10.3" y="185.9">D</text>
<text x="285.3" y="185.9">D</text>
<text x="51.8" y="192.1" transform="rotate(-90 51.8 192.1)">PROBE</text>
<text x="35" y="199.9">1</text>
<text x="85" y="199.9">2</text>
<text x="135" y="199.9">3</text>
<text x="185" y="199.9">4</text>
<text x="235" y="199.9">5</text>
<text x="285" y="199.9">6</text>
</g>
<g font-size="1.3" fill="#0000c2">
<text x="15.2" y="17.1">ADC+</text>
<text x="116.1" y="16.9">Power</text>
<text x="122.9" y="16.9">flags</text>
<text x="177.8" y="17.1">Battery</text>
<text x="185.7" y="17.1">Protection</text>
<text x="260.1" y="31.3">This</text>
<text x="260.1" y="33.4">input</text>
<text x="260.1" y="35.4">module.</text>
<text x="265" y="31.3">goes</text>
<text x="266" y="33.4">of</text>
<text x="269.1" y="33.4">the</text>
<text x="270.6" y="31.3">to</text>
<text x="273.2" y="33.4">Heltec</text>
<text x="273.6" y="31.3">BAT</text>
<text x="260.1" y="39.5">PLUS</text>
<text x="260.1" y="41.5">Because</text>
<text x="266.1" y="39.5">on</text>
<text x="269.1" y="41.5">that's</text>
<text x="269.6" y="39.5">pin</text>
<text x="273.6" y="39.5">1</text>
<text x="275.7" y="41.5">heltec's</text>
<text x="260.1" y="43.6">convention</text>
<text x="184.9" y="62.1">separate</text>
<text x="184.9" y="64.1">connected</text>
<text x="194.2" y="62.1">ground:</text>
<text x="195.8" y="64.1">with</text>
<text x="200.7" y="64.1">heltec</text>
<text x="207.7" y="64.1">module</text>
<text x="260.3" y="62.8">Close</text>
<text x="260.3" y="64.9">doesn't</text>
<text x="266.7" y="62.8">if</text>
<text x="268.4" y="64.9">work</text>
<text x="269.2" y="62.8">it</text>
<text x="15.2" y="67.9">ADC-</text>
<text x="55.1" y="71">inverting</text>
<text x="64.5" y="71">op-amp</text>
<text x="184.9" y="66.2">via</text>
<text x="188.8" y="66.2">connector/cable</text>
<text x="214.6" y="71.2">might</text>
<text x="221.1" y="71.2">need</text>
<text x="226.8" y="71.2">to</text>
<text x="229.8" y="71.2">attach</text>
<text x="237" y="71.2">charger</text>
<text x="245.3" y="71.2">(USB/solar)</text>
<text x="55.1" y="73">output</text>
<text x="55.1" y="75">probably</text>
<text x="62.3" y="73">=</text>
<text x="64.5" y="75">to</text>
<text x="65.1" y="73">-input</text>
<text x="67.5" y="75">make</text>
<text x="73.6" y="75">it</text>
<text x="76.1" y="75">work</text>
<text x="81.6" y="75">if</text>
<text x="84.1" y="75">connected</text>
<text x="94.9" y="75">in</text>
<text x="97.9" y="75">reverse</text>
<text x="214.6" y="73.3">before</text>
<text x="221.8" y="73.3">circuit</text>
<text x="229" y="73.3">activates</text>
<text x="127" y="96.9">Heltec</text>
<text x="134.2" y="96.9">ESP32</text>
<text x="141.4" y="96.9">LoRa</text>
<text x="147.1" y="96.9">(V4)</text>
<text x="215.9" y="96.9">Hardware</text>
<text x="225.8" y="96.9">Version</text>
<text x="233.9" y="96.9">Bits</text>
<text x="215.9" y="105.5">Encode</text>
<text x="215.9" y="107.5">Then</text>
<text x="221.4" y="107.5">we</text>
<text x="223.8" y="105.5">the</text>
<text x="225" y="107.5">can</text>
<text x="228" y="105.5">version</text>
<text x="229.6" y="107.5">have</text>
<text x="235.1" y="107.5">a</text>
<text x="235.9" y="105.5">number</text>
<text x="237.4" y="107.5">single</text>
<text x="244.1" y="105.5">in</text>
<text x="244.3" y="107.5">firmware</text>
<text x="247" y="105.5">hardware.</text>
<text x="253.6" y="107.5">version</text>
<text x="215.9" y="109.6">for</text>
<text x="219.7" y="109.6">all</text>
<text x="223.4" y="109.6">hardware</text>
<text x="233.1" y="109.6">versions.</text>
<text x="226.4" y="122.5">A</text>
<text x="237.8" y="122.5">C</text>
<text x="15.2" y="128.9">ADC</text>
<text x="20" y="128.9">Power</text>
<text x="226.3" y="132.7">B</text>
<text x="237.8" y="132.7">D</text>
<text x="146.6" y="161.6">Separated</text>
<text x="157.2" y="161.6">in</text>
<text x="160.1" y="161.6">two</text>
<text x="164.5" y="161.6">for</text>
<text x="168.4" y="161.6">JLCPCB</text>
<text x="176.6" y="161.6">Assembly</text>
<text x="186.5" y="161.6">process</text>
<text x="15.2" y="169.3">Probe</text>
<text x="97.3" y="177.6">Max</text>
<text x="97.3" y="179.7">(19005151</text>
<text x="102.1" y="177.6">fence</text>
<text x="108.4" y="177.6">voltage</text>
<text x="109" y="179.7">*</text>
<text x="111.1" y="179.7">3.3)</text>
<text x="116.2" y="179.7">/</text>
<text x="116.5" y="177.6">(with</text>
<text x="118.7" y="179.7">5151</text>
<text x="122.3" y="177.6">tolerances):</text>
<text x="124.7" y="179.7">=</text>
<text x="127.4" y="179.7">12.176kV</text>
<text x="97.3" y="183.8">R3</text>
<text x="97.3" y="185.8">R3</text>
<text x="100.9" y="183.8">voltage</text>
<text x="100.9" y="185.8">voltage</text>
<text x="109" y="183.8">=</text>
<text x="109" y="185.8">=</text>
<text x="111.7" y="183.8">12176</text>
<text x="111.7" y="185.8">3.30V</text>
<text x="119" y="183.8">*</text>
<text x="121.1" y="183.8">5151</text>
<text x="127.1" y="183.8">/</text>
<text x="129.6" y="183.8">19005151</text>
</g>
<g font-size="1.3" fill="#008484">
<text x="29.3" y="23.7">100k</text>
<text x="30.4" y="21.2">R5</text>
<text x="44.2" y="22.5">TLV9062</text>
<text x="46.3" y="19.9">U1B</text>
<text x="115.8" y="19.9">PWR_FLAG</text>
<text x="132.3" y="19.9">PWR_FLAG</text>
<text x="145" y="19.9">PWR_FLAG</text>
<text x="204.7" y="18.6">PWR_FLAG</text>
<text x="43.7" y="27.5">+</text>
<text x="199.4" y="27.5">R13</text>
<text x="204.7" y="28.8">PWR_FLAG</text>
<text x="221.6" y="28.8">DW01A</text>
<text x="223.4" y="26.3">U2</text>
<text x="43.7" y="32.6">-</text>
<text x="63" y="32.6">BAV70</text>
<text x="64.7" y="30.1">D1</text>
<text x="134.5" y="32.6">GND1</text>
<text x="147.8" y="32.6">GND</text>
<text x="199.4" y="30.1">100</text>
<text x="217.7" y="33.9">VCC</text>
<text x="42" y="40.2">100k</text>
<text x="43.1" y="37.7">R6</text>
<text x="184.2" y="39.7">BT1</text>
<text x="200.7" y="40.2">C4</text>
<text x="217.7" y="39">GND</text>
<text x="223.1" y="40.1" transform="rotate(-90 223.1 40.1)">OD</text>
<text x="228.2" y="40.1" transform="rotate(-90 228.2 40.1)">OC</text>
<text x="229.2" y="39">CS</text>
<text x="184.2" y="42.2">Battery</text>
<text x="200.7" y="42.8">100nF</text>
<text x="245.1" y="46.6">R12</text>
<text x="66" y="49.1">R7</text>
<text x="66" y="51.7">1M</text>
<text x="76.2" y="49.1">C1</text>
<text x="76.2" y="51.7">100nF</text>
<text x="245.1" y="49.1">1k</text>
<text x="267.4" y="52.9">JP1</text>
<text x="217.7" y="59.3">S1</text>
<text x="220.6" y="56.5" transform="rotate(-90 220.6 56.5)">G1</text>
<text x="224.4" y="57.9" transform="rotate(-90 224.4 57.9)">D1</text>
<text x="226.9" y="57.9" transform="rotate(-90 226.9 57.9)">D2</text>
<text x="229.3" y="59.3">S2</text>
<text x="230.7" y="56.5" transform="rotate(-90 230.7 56.5)">G2</text>
<text x="258.8" y="55.5">SolderJumper_2_Open</text>
<text x="61.5" y="60.6">GND</text>
<text x="70.4" y="60.6">GND</text>
<text x="230.7" y="63.2">FS8205A</text>
<text x="233.6" y="65.7">Q1</text>
<text x="45.6" y="72">R9</text>
<text x="177.7" y="66.9">GND1</text>
<text x="274.2" y="66.9">GND1</text>
<text x="44.6" y="74.5">100k</text>
<text x="30.6" y="83.4">100k</text>
<text x="31.7" y="80.9">R8</text>
<text x="45" y="87.2">-</text>
<text x="67.3" y="86.7">BAV70</text>
<text x="67.4" y="84.7">D2</text>
<text x="45" y="92.3">+</text>
<text x="47.6" y="95.4">U1A</text>
<text x="45.5" y="97.4">TLV9062</text>
<text x="139.5" y="101.4">Heltec_WiFi_LoRa_32_V4_Top</text>
<text x="172" y="101.4">Heltec_WiFi_LoRa_32_V4_Bottom</text>
<text x="41.9" y="103.7">R11</text>
<text x="41.9" y="106.3">100k</text>
<text x="161.8" y="106.3">GPIO7</text>
<text x="174" y="106.3">GPIO19</text>
<text x="64.8" y="111.4">1M</text>
<text x="64.8" y="108.8">R10</text>
<text x="77.5" y="108.8">C2</text>
<text x="77.5" y="111.4">100nF</text>
<text x="161.8" y="113.9">GPIO4</text>
<text x="161.8" y="111.4">GPIO5</text>
<text x="161.8" y="108.8">GPIO6</text>
<text x="174" y="113.9">GPIO26</text>
<text x="174" y="111.4">GPIO21</text>
<text x="174" y="108.8">GPIO20</text>
<text x="161.8" y="119">GPIO2</text>
<text x="161.8" y="116.4">GPIO3</text>
<text x="174" y="119">GPIO47</text>
<text x="174" y="116.4">GPIO48</text>
<text x="37.3" y="120.2">GND</text>
<text x="60.2" y="120.2">GND</text>
<text x="71.6" y="120.2">GND</text>
<text x="161.8" y="124.1">GPIO38</text>
<text x="161.8" y="121.5">GPIO1</text>
<text x="174" y="124.1">GPIO34</text>
<text x="174" y="121.5">GPIO33</text>
<text x="161.8" y="131.7">GPIO41</text>
<text x="161.8" y="129.1">GPIO40</text>
<text x="161.8" y="126.6">GPIO39</text>
<text x="174" y="129.1">GPIO36</text>
<text x="174" y="126.6">GPIO35</text>
<text x="175.2" y="131.7">GPIO0</text>
<text x="51.1" y="135.5">PWR_FLAG</text>
<text x="98.6" y="135.5">100nF</text>
<text x="100.3" y="132.9">C3</text>
<text x="161.8" y="136.8">GPIO45</text>
<text x="161.8" y="134.2">GPIO42</text>
<text x="174" y="136.8">GPIO43</text>
<text x="177.5" y="134.2">RST</text>
<text x="41.4" y="143.1">AO3401A</text>
<text x="44.3" y="140.6">Q3</text>
<text x="161.8" y="141.8">GPIO37</text>
<text x="161.8" y="139.3">GPIO46</text>
<text x="174" y="139.3">GPIO44</text>
<text x="178.7" y="141.8">Ve</text>
<text x="97.1" y="149.7">U1C</text>
<text x="98.3" y="146.9">V+</text>
<text x="102" y="146.9">V-</text>
<text x="161.8" y="149.5">GND</text>
<text x="161.8" y="146.9">3V3</text>
<text x="161.8" y="144.4">3V3</text>
<text x="177" y="149.5">GND</text>
<text x="178.6" y="146.9">5V</text>
<text x="178.7" y="144.4">Ve</text>
<text x="227.8" y="144.4">GND</text>
<text x="239.3" y="144.4">GND</text>
<text x="38.1" y="152">R14</text>
<text x="38.1" y="154.5">100k</text>
<text x="95" y="152.5">TLV9062</text>
<text x="165.6" y="154.3">U3</text>
<text x="175.2" y="154">U4</text>
<text x="112.3" y="157.1">GND</text>
<text x="149.1" y="157.1">GND</text>
<text x="189.7" y="157.1">GND</text>
<text x="28" y="173.6">J1</text>
<text x="39.3" y="173.6">R1</text>
<text x="54.5" y="173.6">R3</text>
<text x="69.8" y="173.6">R4</text>
<text x="158.8" y="171">H1</text>
<text x="158.8" y="173.6">MountingHole</text>
<text x="25.6" y="176.1">Fence+</text>
<text x="33.9" y="176.1">10M</text>
<text x="39" y="176.1">5%</text>
<text x="42.8" y="176.1">10KV</text>
<text x="52.2" y="176.1">5k1</text>
<text x="56.9" y="176.1">1%</text>
<text x="64.4" y="176.1">10M</text>
<text x="69.4" y="176.1">5%</text>
<text x="73.3" y="176.1">10KV</text>
<text x="85.1" y="178.7">J2</text>
<text x="158.8" y="177.4">H2</text>
<text x="158.8" y="179.9">MountingHole</text>
<text x="85.1" y="181.2">Fence-</text>
<text x="158.8" y="183.7">H3</text>
<text x="58.9" y="191.4">GND</text>
<text x="158.8" y="186.3">MountingHole</text>
<text x="158.8" y="190.1">H4</text>
<text x="158.8" y="192.6">MountingHole</text>
</g>
<g font-size="1.3" fill="#a1a1a1">
<text x="261.5" y="22.6">1</text>
<text x="266.7" y="23.7">Conn_01x02_Pin</text>
<text x="261.5" y="25.1">2</text>
<text x="266.7" y="26.3">J3</text>
<text x="232.4" y="124.1">1M</text>
<text x="232.4" y="121.5">R15</text>
<text x="243.8" y="124.1">1M</text>
<text x="243.8" y="121.5">R17</text>
<text x="232.4" y="131.7">R16</text>
<text x="243.8" y="131.7">R18</text>
<text x="232.4" y="134.2">1M</text>
<text x="243.8" y="134.2">1M</text>
</g>
<g font-size="1.3" fill="#840084">
<text x="43.9" y="24.7">C398355</text>
<text x="28" y="30.1">C25803</text>
<text x="195.7" y="31.7" transform="rotate(-90 195.7 31.7)">C22775</text>
<text x="66.9" y="39.5">C68978</text>
<text x="232.9" y="40.7">C351410</text>
<text x="40.7" y="46.6">C25803</text>
<text x="181.5" y="45.1">C5290177</text>
<text x="200.7" y="45.3">C14663</text>
<text x="62.3" y="53.3" transform="rotate(-90 62.3 53.3)">C22935</text>
<text x="241.4" y="50.8" transform="rotate(-90 241.4 50.8)">C21190</text>
<text x="76.2" y="54.2">C14663</text>
<text x="219.8" y="65.6">C2830320</text>
<text x="43.2" y="80.6">C25803</text>
<text x="29.3" y="89.5">C25803</text>
<text x="65.6" y="92.6">C68978</text>
<text x="45.2" y="99.4">C398355</text>
<text x="38.2" y="107.9" transform="rotate(-90 38.2 107.9)">C25803</text>
<text x="61.1" y="113" transform="rotate(-90 61.1 113)">C22935</text>
<text x="77.5" y="113.9">C14663</text>
<text x="97.8" y="137.5">C14663</text>
<text x="46.3" y="152">C15127</text>
<text x="94.7" y="154.8">C398355</text>
<text x="34.4" y="156.2" transform="rotate(-90 34.4 156.2)">C25803</text>
<text x="158" y="156.8">C22373904</text>
<text x="172.5" y="156.8">C22373904</text>
<text x="35.7" y="182.2">C1364802</text>
<text x="52.1" y="182.2">C25197</text>
<text x="66.1" y="182.2">C1364802</text>
</g>
<g font-size="1.3">
<text x="122.5" y="28.9">VDD_3V3</text>
<text x="256.5" y="25.1">HT-</text>
<text x="180.3" y="32.7">BAT+</text>
<text x="141" y="105.1">VFEM_CONTROL</text>
<text x="194.1" y="107.6">USB_D+</text>
<text x="194.1" y="105.1">USB_D-</text>
<text x="192.5" y="110.1">OLED</text>
<text x="198.5" y="110.1">RST</text>
<text x="141" y="117.8">Vprobe_Ctrl</text>
<text x="217.2" y="116.5">VDD_3V3</text>
<text x="141" y="125.4">GNSS_TX</text>
<text x="141" y="120.3">VBAT_Read</text>
<text x="141" y="122.8">GNSS_RX</text>
<text x="198.3" y="125.4">LED</text>
<text x="141" y="130.5">GNSS_PPS</text>
<text x="141" y="127.9">GNSS_Wakeup</text>
<text x="185.6" y="130.5">USR/PRG</text>
<text x="193.4" y="127.9">Vext_Ctrl</text>
<text x="195.8" y="130.5">Button</text>
<text x="217.2" y="126.7">VerPin1</text>
<text x="250.4" y="126.7">VerPin2</text>
<text x="141" y="135.5">VerPin1</text>
<text x="141" y="133">GNSS_RST</text>
<text x="189.4" y="133">Reset</text>
<text x="195.8" y="133">Button</text>
<text x="141" y="140.6">ADC</text>
<text x="141" y="138.1">VerPin2</text>
<text x="145.8" y="140.6">Ctrl</text>
<text x="16.5" y="145.7">VDD_3V3</text>
<text x="141" y="145.7">VDD_3V3</text>
<text x="194.8" y="145.7">VDD_5V</text>
<text x="21.6" y="158.4">Vprobe_Ctrl</text>
<text x="25.4" y="185.1">Fence+</text>
<text x="77.8" y="185.1">Fence-</text>
</g>
</svg>
